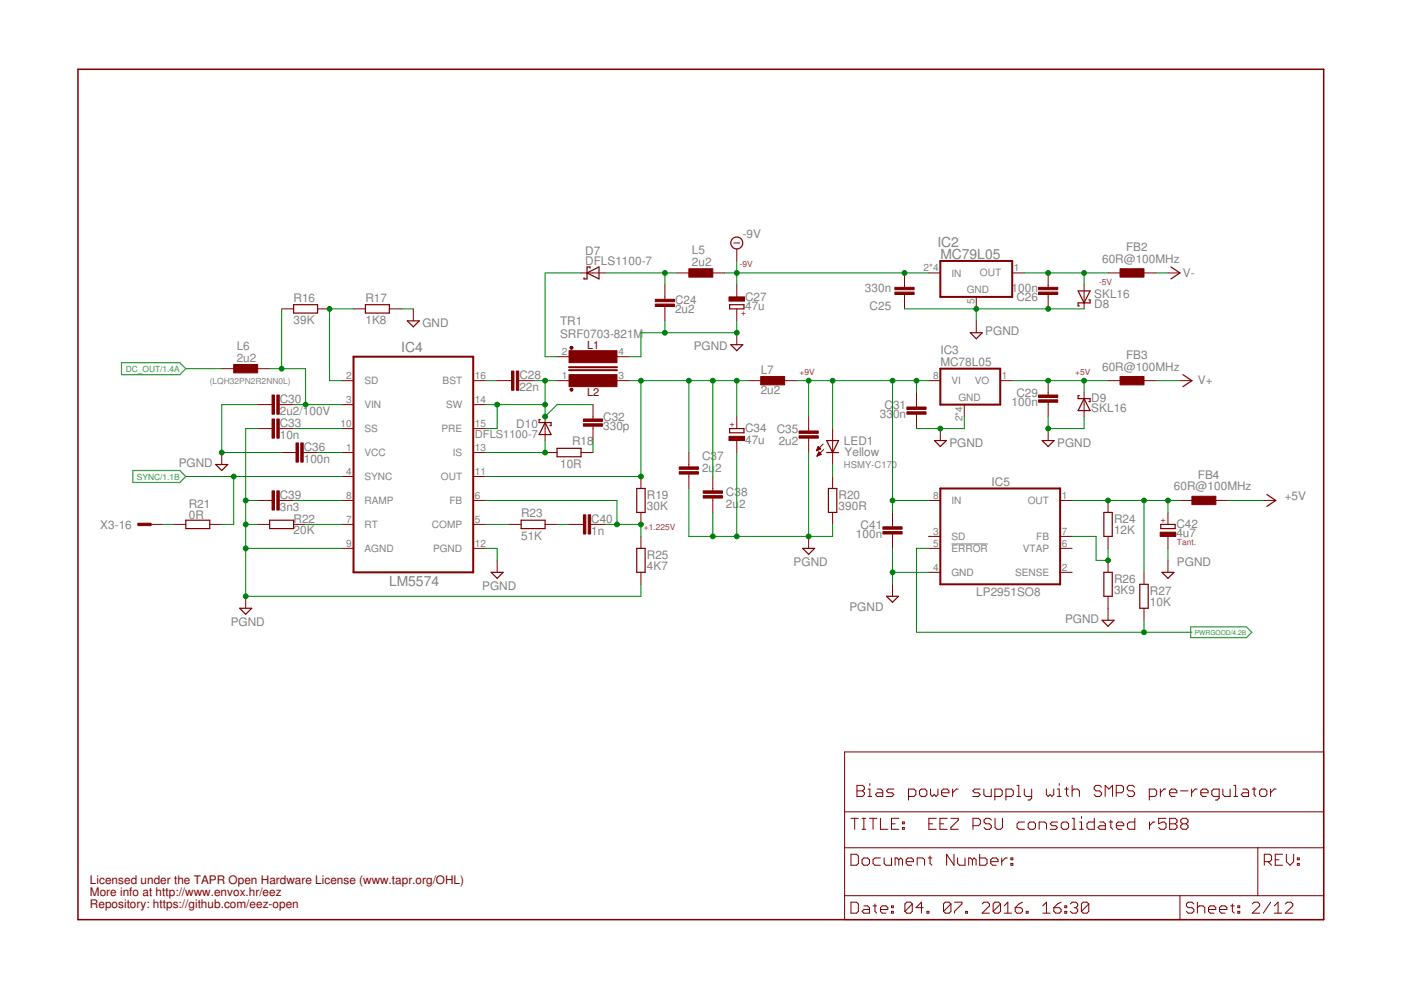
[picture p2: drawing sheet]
<svg xmlns="http://www.w3.org/2000/svg" width="297mm" height="210mm" viewBox="0 0 297 210" stroke-linecap="round" stroke-linejoin="round" font-family="sans-serif">
<path d="M201.7 115.3h7.7" fill="none" stroke="#808080" stroke-width=".21"/>
<g fill="none" stroke="#800000" stroke-width=".21">
<path d="M123.2 57.9h5.1M143.5 57.9h2.5M151.1 57.9h2.6M155.6 51.5h1.2M156.2 52.8v2.5M191.8 57.9v3M196.8 57.9h2.6M214.6 57.9h2.5M222.2 57.9v3M234.9 57.9h2.6M242.5 57.9h2.6M247.6 57.9h2.6"/>
<path d="M47 78.2h2.6M54.6 78.2h2.6M59.7 65.5h2.6M67.3 65.5h2.6M75 65.5h2.5M82.5 65.5h2.6M87.6 65.5v2.5M118.1 75.6h2.5M130.8 75.6h2.5M141 60.4v3.1M141 65v3M156.2 60.4v2.5"/>
<path d="M156.2 65.5v2.5M156.2 70.5v2.6M191.8 62.4v3.1M207 62.9v2.6M207 68v2.5M222.2 62.4v3.1M229.8 60.4v5.1M47 95.9v2.6M54.6 90.9h3.1M54.6 85.8h3.1M59.2 90.9h3.1M59.2 85.8h3.1"/>
<path d="M59.7 95.9h3.1M64.3 95.9h3M72.4 80.7h2.6M72.4 95.9h2.6M72.4 90.9h2.6M72.4 85.8h2.6M100.3 80.7h2.6M100.3 95.9h2.6M100.3 90.9h2.6M100.3 85.8h2.6M105.4 80.7h3.1M110 80.7h3"/>
<path d="M115.6 95.9h2.5M115.6 88.3v5.1M118.1 80.7h2.5M123.2 95.9h2.5M125.7 85.8v3M125.7 90.4v3M130.8 80.7h2.5M146 95.9v3.1M156.2 88.3v2.6M156.2 93.4v2.5M158.7 80.7h2.6M166.4 80.7h2.5"/>
<path d="M171.4 88.3v3.1M171.4 92.9v3M173.1 95.5h.2M173.2 95.4h.4M173.2 95.2h.7M173.2 96.7h.1M173.3 95.1h.6M173.3 96.6h.3M173.3 95h.5M173.3 96.5h.5M173.4 94.9h.3M173.4 96.3h.7"/>
<path d="M173.4 94.8h.1M173.4 96.2h.6M173.5 94.7l.5 .5-.9 .4zM173.5 96.1h.4M173.5 96h.2M173.6 95.8h.1M173.6 95.8l.5 .5M173.6 95.8l-.4 .9M174.1 96.3l-.9 .4M174.5 94.2l-1.4 1.4M174.6 95.3l-1.4 1.4M176.5 90.9v7.6"/>
<path d="M194.3 83.2v3.1M194.3 87.8v3.1M196.8 80.7h2.6M199.4 90.9v2.5M204.4 85.8v2.5M212.1 80.7h2.5M222.2 80.7v3.1M222.2 85.3v3M222.2 90.9v2.5M229.8 83.2v5.1M234.9 80.7h2.6M242.5 80.7h2.6"/>
<path d="M250.2 80.7h2.5M31.8 111.2h2.5M36.9 111.2h2.5M44.5 111.2h2.5M54.6 106.1h3.1M54.6 111.2h2.6M59.2 106.1h3.1M62.3 111.2h2.5M72.4 106.1h2.6M72.4 111.2h2.6M72.4 101h2.6M72.4 116.3h2.6"/>
<path d="M100.3 106.1h2.6M100.3 111.2h2.6M100.3 101h2.6M100.3 116.3h2.6M105.4 118.8v2.5M107.9 111.2h2.6M115.6 111.2h2.5M120.6 111.2h3.1M125.2 111.2h3.1M135.9 101v2.6M135.9 108.6v2.6M135.9 113.7v2.6"/>
<path d="M146 100.5v3.1M151.1 101v3.1M151.1 105.6v3M171.4 113.7v2.6M176.5 101v2.6M176.5 108.6v2.6M189.2 108.6v3.1M189.2 113.2v3.1M196.8 106.1h2.6M196.8 116.3h2.6M196.8 113.7h2.6M224.8 106.1h2.5"/>
<path d="M224.8 116.3h2.5M224.8 113.7h2.5M234.9 106.1v2.5M234.9 113.7v2.6M234.9 118.8v2.5M247.6 108.6v2.6M247.6 113.7v2.6M247.6 118.8v2.5M250.2 106.1h2.5M257.8 106.1h2.5M267.9 106.1h2.6M52.1 126.4v2.6"/>
<path d="M135.9 121.3v2.6M189.2 123.9v2.5M196.8 121.3h2.6M224.8 121.3h2.5M234.9 126.4v5.1M242.5 121.3v2.6M242.5 129v2.5M179.1 159.4h101.5v35.6h-101.5zM179.1 179.7h101.5M179.1 172.1h101.5M180.4 173.5h1.6M181.2 173.5v2.3"/>
<path d="M181.7 166.5h1.2l.4 .4v.4l-.4 .4 .4 .4v.4l-.4 .4h-1.2zM181.7 167.7h1.2M182.8 173.5h.8M182.8 175.8h.8M183.2 173.5v2.3M184 168.9h.8M184 167.3h.4v1.6M184.3 173.5h1.6M184.4 166.1v.4M185.1 173.5v2.3M186 167.3h.8l.4 .4v1.2h-1.2l-.4-.4 .4-.4h1.2M186.7 173.5v2.3h1.5"/>
<path d="M189 174.7h.8M189.5 167.3h-1.2l-.4 .4 .4 .4h.8l.4 .4-.4 .4h-1.2M190.6 173.5h-1.6v2.3h1.6M191.3 175.5h.4v.3h-.4zM191.3 174.3h.4v.4h-.4zM192.6 168.9h1.2l.4-.4v-.8l-.4-.4h-1.2v2.3M194.9 167.7l.4-.4h.8l.4 .4v.8l-.4 .4h-.8l-.4-.4zM196.9 174.7h.8M197.3 167.3v1.2l.4 .4 .4-.4 .4 .4 .4-.4v-1.2M198.5 173.5h-1.6v2.3h1.6M199.3 174.7h.8M199.6 168.1h1.6v-.4l-.4-.4h-.8l-.4 .4v.8l.4 .4h.8"/>
<path d="M200.8 173.5h-1.5v2.3h1.5M201.6 173.5h1.6v.4l-1.6 1.6v.3h1.6M202 167.3v1.6M203.1 167.3h-.3l-.8 .8M206.3 175.1h1.2l.4-.4v-.8l-.4-.4h-1.2v2.3M207.8 167.3h-1.1l-.5 .4 .5 .4h.7l.4 .4-.4 .4h-1.2M208.6 167.3v1.2l.4 .4h1.2v-1.6M210.2 173.9l-.4-.4h-.8l-.4 .4v.4l.4 .4h.8l.4 .4v.4l-.4 .3h-.8l-.4-.3M210.9 168.9h1.2l.4-.4v-.8l-.4-.4h-1.2v2.3M211 173.5v2l.4 .3h.7l.4-.3v-2M213.3 168.9h1.1l.4-.4v-.8l-.4-.4h-1.1v2.3M215.6 166.5h.4v2.4"/>
<path d="M215.6 168.9h.8M217.2 167.3v1.2l.4 .4h1.1M217.2 174.3h-1.2l-.4 .4v.8l.4 .3h1.2M218 174.7l.4-.4h.8l.3 .4v.8l-.3 .3h-.8l-.4-.3zM218.7 167.3v1.9l-.4 .4h-.3M220.3 175.8v-1.5h1.2l.4 .4v1.1M221.8 167.3v1.2l.4 .4 .4-.4 .4 .4 .4-.4v-1.2M224.2 168.9h.8M224.2 167.3h.4v1.6M224.2 174.3h-1.1l-.4 .4 .4 .4h.7l.4 .4-.4 .3h-1.1M224.6 166.1v.4M225 174.7l.4-.4h.8l.4 .4v.8l-.4 .3h-.8l-.4-.3z"/>
<path d="M225.7 167.3h.8M226.1 166.9v1.6l.4 .4M227.3 167.7l.4-.4h.8l.4 .4v1.2M227.3 166.5v2.4M227.3 173.5h.4v2.3M227.3 175.8h.8M228.9 175.8h.8M228.9 174.3h.4v1.5M229.3 173.1v.4M232 173.5v2.3h-1.2l-.3-.3v-.8l.3-.4h1.2M233.2 174.3h.8l.4 .4v1.1h-1.2l-.4-.3 .4-.4h1.2M233.5 166.9l-.3-.4h-.8l-.4 .4v.4l.4 .4h.8l.3 .4v.4l-.3 .4h-.8l-.4-.4"/>
<path d="M234.3 168.9v-2.4l.8 .8 .8-.8v2.4M235.1 174.3h.8M235.5 173.9v1.6l.4 .3M236.7 168.1h1.1l.4-.4v-.8l-.4-.4h-1.1v2.4M236.7 175.1h1.6v-.4l-.4-.4h-.8l-.4 .4v.8l.4 .3h.8M240.6 166.9l-.4-.4h-.8l-.4 .4v.4l.4 .4h.8l.4 .4v.4l-.4 .4h-.8l-.4-.4M240.6 173.5v2.3h-1.2l-.4-.3v-.8l.4-.4h1.2M243.7 168.9h1.1l.4-.4v-.8l-.4-.4h-1.1v2.3M243.7 174.3v1.5M244.9 174.3h-.4l-.8 .8M246 167.3v1.6M247.2 167.3h-.4l-.8 .8"/>
<path d="M247.2 173.5h-1.5v1.2l.7-.4h.4l.4 .4v.8l-.4 .3h-.8l-.3-.3M248 168.1h1.5v-.4l-.4-.4h-.8l-.3 .4v.8l.3 .4h.8M248 173.5h1.2l.4 .4v.4l-.4 .4 .4 .4v.4l-.4 .3h-1.2zM248 174.7h1.2M250.3 167.7h1.6M250.7 174.7l-.4-.4v-.4l.4-.4h.8l.4 .4v.4l-.4 .4M250.7 174.7l-.4 .4v.4l.4 .3h.8l.4-.3v-.4l-.4-.4M250.7 174.7h.8M252.6 167.3v1.6M253.8 167.3h-.4l-.8 .8M254.6 168.1h1.5v-.4l-.3-.4h-.8l-.4 .4v.8l.4 .4h.8M258.5 168.9h-1.2l-.4-.4v-.8l.4-.4h1.2v1.9l-.4 .4h-.4"/>
<path d="M259.3 167.3v1.2l.4 .4h1.1v-1.6M261.6 166.5h.4v2.4M261.6 168.9h.8M263.5 167.3h.8l.4 .4v1.2h-1.2l-.3-.4 .3-.4h1.2M265.5 167.3h.8M265.9 166.9v1.6l.4 .4M266.7 179.7v10.2M267.1 167.7l.3-.4h.8l.4 .4v.8l-.4 .4h-.8l-.3-.4zM269.4 167.3v1.6M270.6 167.3h-.4l-.8 .8M179.1 189.9h101.5M180.4 181.1h1.2l.4 .4v1.6l-.4 .4h-1.2z"/>
<path d="M180.4 191.3h1.2l.4 .4v1.5l-.4 .4h-1.2zM182.8 182.3l.4-.4h.7l.4 .4v.8l-.4 .4h-.7l-.4-.4zM183.2 192.1h.7l.4 .3v1.2h-1.1l-.4-.4 .4-.4h1.1M185.1 192.1h.8M185.5 191.7v1.5l.4 .4M186.7 192.8h1.5v-.4l-.4-.3h-.8l-.3 .3v.8l.3 .4h.8M186.7 181.9h-1.2l-.4 .4v.8l.4 .4h1.2M187.5 181.9v1.2l.3 .4h1.2v-1.6M189 193.2h.4v.4h-.4zM189 192.1h.4v.3h-.4zM190.6 182.3l-.4-.4h-.4v1.6M190.6 182.3l.4-.4 .3 .4v1.2"/>
<path d="M190.6 182.3v1.2M192.1 182.7h1.6v-.4l-.4-.4h-.8l-.4 .4v.8l.4 .4h.8M193.4 191.7v1.5l-.4 .4h-.7l-.4-.4M193.4 191.7l-.4-.4h-.7l-.4 .4v1.5M193.4 191.7l-1.5 1.5M194.5 183.5v-1.6h1.1l.4 .4v1.2M195.7 192.4h-1.5l1.2-1.1v2.3M196.5 193.2h.4v.4h-.4zM196.8 181.9h.8M197.2 181.5v1.6l.4 .4M201.6 191.7v1.5l-.4 .4h-.8l-.4-.4M201.6 191.7l-.4-.4h-.8l-.4 .4v1.5"/>
<path d="M201.6 191.7l-1.6 1.5M202.3 181.1v2.4l-1.6-2.4v2.4M202.4 191.3h1.5v.4l-1.5 1.5v.4M203 181.9v1.2l.4 .4h1.2v-1.6M204.7 193.2h.4v.4h-.4zM206.2 182.3l-.4-.4h-.4v1.6M206.2 182.3v1.2M206.2 182.3l.3-.4 .4 .4v1.2M207.7 181.1v2.4h1.2l.4-.4v-.8l-.4-.4h-1.2M208.2 191.7l.4-.4h.8l.4 .4v.4l-1.6 1.5h1.6M210.1 182.7h1.5v-.4l-.4-.4h-.8l-.3 .4v.8l.3 .4h.8M212.1 191.7v1.5l-.4 .4h-.7l-.4-.4"/>
<path d="M212.1 191.7l-.4-.4h-.7l-.4 .4v1.5M212.1 191.7l-1.5 1.5M212.4 181.9v1.6M212.9 193.6h1.6M212.9 192.1l.8-.8v2.3M213.6 181.9h-.4l-.8 .8M214.3 183.1h.4v.4h-.4zM214.3 181.9h.4v.4h-.4zM215.2 192.4h1.2l.4 .4v.4l-.4 .4h-.8l-.4-.4zM216.8 191.3l-.8 .4-.8 .7M217.6 193.2h.4v.4h-.4zM221.1 193.6h1.6"/>
<path d="M221.1 192.1l.8-.8v2.3M223.4 192.4h1.2l.4 .4v.4l-.4 .4h-.8l-.4-.4zM225 191.3l-.8 .4-.8 .7M225.8 193.2h.4v.4h-.4zM225.8 192.1h.4v.3h-.4zM226.9 191.7l.4-.4h.8l.4 .4v.4l-.4 .3M227.7 192.4h.4M228.1 192.4l.4 .4v.4l-.4 .4h-.8l-.4-.4M230.8 191.7v1.5l-.4 .4h-.7l-.4-.4M230.8 191.7l-.4-.4h-.7l-.4 .4v1.5M230.8 191.7l-1.5 1.5M250.2 189.9v5.1"/>
<path d="M253.1 191.7l-.4-.4h-.8l-.4 .4v.4l.4 .3h.8l.4 .4v.4l-.4 .4h-.8l-.4-.4M253.9 192.4l.4-.3h.8l.3 .3v1.2M253.9 191.3v2.3M256.2 192.8h1.6v-.4l-.4-.3h-.8l-.4 .3v.8l.4 .4h.8M258.6 192.8h1.5v-.4l-.4-.3h-.7l-.4 .3v.8l.4 .4h.7M260.9 192.1h.8M261.3 191.7v1.5l.4 .4M262.4 193.2h.4v.4h-.4zM262.4 192.1h.4v.3h-.4zM265.5 191.7l.4-.4h.8l.4 .4v.4l-1.6 1.5h1.6M268.1 182.7h1.1l.4-.4v-.8l-.4-.4h-1.1v2.4M268.8 182.7l.8 .8"/>
<path d="M269.4 191.3l-1.6 2.3M270.2 193.6h1.5M270.2 192.1l.8-.8v2.3M270.4 182.3h.8M271.9 181.1h-1.5v2.4h1.5M272.5 191.7l.4-.4h.8l.4 .4v.4l-1.6 1.5h1.6M272.7 181.1v1.6l.8 .8 .8-.8v-1.6M275.1 183.1h.4v.4h-.4zM275.1 181.9h.4v.4h-.4z"/>
</g>
<path d="M16.5 14.7h264.1v180.3h-264.1z" fill="none" stroke="#800000" stroke-width=".32"/>
<g fill="#800000" stroke="#800000" stroke-width=".21">
<path d="M138.9 64.5h4.1v.5h-4.1z"/>
<path d="M138.9 63.5h4.1v.5h-4.1z"/>
<path d="M146 57h5.1v1.8h-5.1z"/>
<path d="M154.6 62.9h3.3v.9h-3.3z"/>
<path d="M154.6 92.5h3.3v.9h-3.3z"/>
<path d="M161.3 79.8h5.1v1.8h-5.1z"/>
<path d="M169.4 92.4h4.1v.5h-4.1z"/>
<path d="M169.4 91.4h4.1v.5h-4.1z"/>
<path d="M189.7 60.9h4.1v.5h-4.1z"/>
<path d="M189.7 61.9h4.1v.5h-4.1z"/>
<path d="M58.7 104.1h.5v4h-.5z"/>
<path d="M57.7 104.1h.5v4h-.5z"/>
<path d="M123.7 109.2h.5v4h-.5z"/>
<path d="M124.7 109.2h.5v4h-.5z"/>
<path d="M108.5 78.7h.5v4h-.5z"/>
<path d="M109.5 78.7h.5v4h-.5z"/>
<path d="M63.8 93.9h.5v4.1h-.5z"/>
<path d="M62.8 93.9h.5v4.1h-.5z"/>
<path d="M57.7 88.8h.5v4.1h-.5z"/>
<path d="M58.7 88.8h.5v4.1h-.5z"/>
<path d="M57.7 83.8h.5v4h-.5z"/>
<path d="M58.7 83.8h.5v4h-.5z"/>
<path d="M149.1 105.1h4.1v.5h-4.1z"/>
<path d="M149.1 104.1h4.1v.5h-4.1z"/>
<path d="M144 100h4.1v.5h-4.1z"/>
<path d="M144 99h4.1v.5h-4.1z"/>
<path d="M123.7 89.9h4.1v.5h-4.1z"/>
<path d="M123.7 88.8h4.1v.5h-4.1z"/>
<path d="M49.6 77.3h5v1.8h-5z"/>
<path d="M192.3 87.3h4v.5h-4z"/>
<path d="M192.3 86.3h4v.5h-4z"/>
<path d="M187.2 112.7h4.1v.5h-4.1z"/>
<path d="M187.2 111.7h4.1v.5h-4.1z"/>
<path d="M220.2 84.8h4.1v.5h-4.1z"/>
<path d="M220.2 83.8h4.1v.5h-4.1z"/>
<path d="M220.2 60.9h4.1v.5h-4.1z"/>
<path d="M220.2 61.9h4.1v.5h-4.1z"/>
<path d="M237.5 57h5v1.8h-5z"/>
<path d="M237.5 79.8h5v1.8h-5z"/>
<path d="M246 112.8h3.3v.9h-3.3z"/>
<path d="M120.6 74.4h10.2v2.5h-10.2z"/>
<path d="M120.6 79.4h10.2v2.6h-10.2z"/>
<path d="M252.7 105.2h5.1v1.8h-5.1z"/>
<path d="M29.2 110.9h2.8v.5h-2.8z"/>
</g>
<g fill="none" stroke="#800000" stroke-width=".25">
<path d="M124.5 57.9l2.5-1.3v2.5zM125.1 56.9v-.3h-.6v2.5h-.7v-.2M248.3 56.6l1.9 1.3-1.9 1.2M62.3 64.6h5v1.8h-5zM77.5 64.6h5v1.8h-5zM86.4 68h2.5l-1.3 1.3zM120.9 73.7h.5M121 73.9h.3M121.4 73.7l-.1 .2M121.4 73.7a.26 .26 0 0 0-.4-.2 .26 .26 0 0 0 0 .4 .26 .26 0 0 0 .3 0M154.7 64.6h3v.9h-3zM154.9 73.1h2.6l-1.3 1.3z"/>
<path d="M205.7 70.5h2.6l-1.3 1.3zM228.6 61.7h2.5l-1.3 2.5zM230.9 63.6h.2v.6h-2.5v.7h.2M250.8 79.4l1.9 1.3-1.9 1.3M45.7 98.5h2.6l-1.3 1.3zM114.6 89h-.3v.6h2.5v.6h-.2M115.6 89.6l1.2 2.5h-2.5zM118.1 95.1h5.1v1.7h-5.1zM120.9 82.5h.5M121 82.8h.3M121.4 82.5a.26 .26 0 0 0-.4-.1 .26 .26 0 0 0 0 .4 .26 .26 0 0 0 .3 0M121.4 82.5l-.1 .3"/>
<path d="M154.7 90.9h3v.9h-3zM175.3 93.4h2.5l-1.3 2.5zM175.3 95.9h2.5M198.1 93.4h2.5l-1.2 1.3zM221 93.4h2.5l-1.3 1.3zM228.8 83.9h-.2v.6h2.5v.7h-.2M229.8 84.5l1.3 2.6h-2.5zM39.4 110.3h5.1v1.8h-5.1zM57.2 110.3h5.1v1.8h-5.1zM110.5 110.3h5.1v1.8h-5.1zM135 116.3h1.8v5h-1.8zM135 103.6h1.8v5h-1.8z"/>
<path d="M170.2 116.3h2.5l-1.3 1.2zM175.6 103.6h1.8v5h-1.8zM234 108.6h1.8v5.1h-1.8zM246.1 111.2h3.1v.9h-3.1zM268.6 104.8l1.9 1.3-1.9 1.3M50.8 129h2.6l-1.3 1.2zM104.1 121.3h2.6l-1.3 1.3zM188 126.4h2.5l-1.3 1.3zM233.7 131.5h2.5l-1.3 1.3zM234 121.3h1.8v5.1h-1.8zM241.7 123.9h1.7v5.1h-1.7zM246.4 121.3h2.5l-1.3 1.3z"/>
<circle cx="156.2" cy="51.5" r="1.27"/>
</g>
<path d="M199.4 55.3h15.2v7.6h-15.2zM75 75.6h25.3v45.7h-25.3zM120.6 77.9h10.2M120.6 78.5h10.2M199.4 78.2h12.7v7.6h-12.7zM199.4 103.6h25.4v20.3h-25.4z" fill="none" stroke="#800000" stroke-width=".42"/>
<g fill="none" stroke="#008000" stroke-width=".21">
<path d="M123.2 57.9h-7.6v17.7h2.5M128.3 57.9h15.2M141 57.9v2.5M153.7 57.9h43.1M156.2 55.3v5.1M217.1 57.9h17.8M229.8 57.9v2.5M245.1 57.9h2.5M39.4 78.2h7.6M57.2 78.2h7.6v7.6M59.7 65.5v12.7M75 65.5h-5.1v15.2h2.5"/>
<path d="M85.1 65.5h2.5M141 68v2.5M156.2 68v2.5h-20.3v5.1h-2.6M191.8 65.5h38M207 65.5v2.5M54.6 85.8h-7.6v10.1h12.7M54.6 90.9h-2.5v35.5h83.8v-2.5M62.3 85.8h10.1M62.3 90.9h10.1M67.3 95.9h5.1M102.9 85.8h12.7M102.9 80.7h2.5"/>
<path d="M105.4 85.8v5.1h-2.5M113 80.7h5.1M115.6 80.7v7.6l2.5-2.5h7.6M115.6 93.4v2.5h-12.7M125.7 93.4v2.5M133.3 80.7h25.4M135.9 80.7v20.3h-33M146 80.7v15.2M151.1 80.7v20.3M156.2 80.7v7.6M156.2 95.9v17.8M168.9 80.7h27.9"/>
<path d="M171.4 80.7v7.6M171.4 95.9v17.8M176.5 80.7v10.2M176.5 98.5v2.5M189.2 80.7v27.9M194.3 80.7v2.5M204.4 88.3v2.6h-10.1M214.6 80.7h20.3M222.2 88.3v2.6h7.6v-2.6M229.8 80.7v2.5M245.1 80.7h5.1M34.3 111.2h2.6"/>
<path d="M39.4 101h33M49.6 101v10.2h-2.6M52.1 116.3h20.3M52.1 111.2h2.5M52.1 106.1h2.5M62.3 106.1h10.1M64.8 111.2h7.6M102.9 116.3h2.5v2.5M102.9 111.2h5M102.9 106.1h27.9v5.1M118.1 111.2h2.5M128.3 111.2h7.6v2.5"/>
<path d="M146 103.6v10.1h30.5v-2.5M151.1 108.6v5.1M189.2 106.1h7.6M189.2 116.3v7.6M196.8 116.3h-2.5v17.7h58.4M227.3 113.7h5.1v5.1h2.5v-2.5M227.3 106.1h22.9M242.5 106.1v15.2M247.6 106.1v2.5M247.6 116.3v2.5M260.3 106.1h7.6M189.2 121.3h7.6"/>
<path d="M242.5 131.5v2.5"/>
</g>
<g fill="#008000" stroke="#008000" stroke-width=".21">
<circle cx="47" cy="95.9" r=".51"/>
<circle cx="171.4" cy="113.7" r=".51"/>
<circle cx="156.2" cy="113.7" r=".51"/>
<circle cx="151.1" cy="113.7" r=".51"/>
<circle cx="156.2" cy="70.5" r=".51"/>
<circle cx="141" cy="70.5" r=".51"/>
<circle cx="222.2" cy="90.9" r=".51"/>
<circle cx="52.1" cy="106.1" r=".51"/>
<circle cx="52.1" cy="111.2" r=".51"/>
<circle cx="52.1" cy="116.3" r=".51"/>
<circle cx="52.1" cy="126.4" r=".51"/>
<circle cx="207" cy="65.5" r=".51"/>
<circle cx="222.2" cy="65.5" r=".51"/>
<circle cx="199.4" cy="90.9" r=".51"/>
<circle cx="189.2" cy="121.3" r=".51"/>
<circle cx="171.4" cy="80.7" r=".51"/>
<circle cx="176.5" cy="80.7" r=".51"/>
<circle cx="194.3" cy="80.7" r=".51"/>
<circle cx="189.2" cy="106.1" r=".51"/>
<circle cx="189.2" cy="80.7" r=".51"/>
<circle cx="141" cy="57.9" r=".51"/>
<circle cx="135.9" cy="111.2" r=".51"/>
<circle cx="130.8" cy="111.2" r=".51"/>
<circle cx="59.7" cy="78.2" r=".51"/>
<circle cx="64.8" cy="85.8" r=".51"/>
<circle cx="105.4" cy="85.8" r=".51"/>
<circle cx="115.6" cy="85.8" r=".51"/>
<circle cx="115.6" cy="88.3" r=".51"/>
<circle cx="115.6" cy="80.7" r=".51"/>
<circle cx="115.6" cy="95.9" r=".51"/>
<circle cx="135.9" cy="101" r=".51"/>
<circle cx="151.1" cy="80.7" r=".51"/>
<circle cx="146" cy="80.7" r=".51"/>
<circle cx="156.2" cy="80.7" r=".51"/>
<circle cx="135.9" cy="80.7" r=".51"/>
<circle cx="69.9" cy="65.5" r=".51"/>
<circle cx="49.6" cy="101" r=".51"/>
<circle cx="229.8" cy="57.9" r=".51"/>
<circle cx="222.2" cy="57.9" r=".51"/>
<circle cx="229.8" cy="80.7" r=".51"/>
<circle cx="222.2" cy="80.7" r=".51"/>
<circle cx="156.2" cy="57.9" r=".51"/>
<circle cx="191.8" cy="57.9" r=".51"/>
<circle cx="234.9" cy="118.8" r=".51"/>
<circle cx="242.5" cy="134" r=".51"/>
<circle cx="234.9" cy="106.1" r=".51"/>
<circle cx="247.6" cy="106.1" r=".51"/>
<circle cx="242.5" cy="106.1" r=".51"/>
</g>
<path d="M25.8 76.9h12.3l1.3 1.3-1.3 1.2h-12.3zM28.2 99.8h9.9l1.3 1.2-1.3 1.3h-9.9zM252.4 132.9h11.9l1.1 1.1-1.1 1.2h-11.9z" fill="none" stroke="#008080" stroke-width=".25"/>
<g font-size="2.9" fill="#808080">
<text x="198.7" y="52.3">IC2</text>
<text x="199.4" y="54.9">MC79L05</text>
<text x="85" y="74.6">IC4</text>
<text x="82.5" y="124.3">LM5574</text>
</g>
<g font-size="2.5" fill="#808080">
<text x="146.7" y="54">L5</text>
<text x="157.5" y="50.5">-9V</text>
<text x="238.7" y="53.3">FB2</text>
<text x="124.1" y="56.2">DFLS1100-7</text>
<text x="124.1" y="54.1">D7</text>
<text x="146.7" y="56.3">2u2</text>
<text x="233.7" y="55.7">60R@100MHz</text>
<text x="250.8" y="58.8">V-</text>
<text x="62.2" y="64">R16</text>
<text x="77.5" y="64">R17</text>
<text x="143.1" y="64.5">C24</text>
<text x="158" y="65.6">47u</text>
<text x="158" y="63.7">C27</text>
<text x="183.4" y="61.9">330n</text>
<text x="184.4" y="65.7">C25</text>
<text x="214.5" y="61.9">100n</text>
<text x="215.5" y="63.8">C26</text>
<text x="232" y="63.2">SKL16</text>
<text x="232" y="65.4">D8</text>
<text x="62.2" y="68.8">39K</text>
<text x="77.5" y="68.8">1K8</text>
<text x="89.5" y="69.3">GND</text>
<text x="118.7" y="71.6">SRF0703-821M</text>
<text x="118.7" y="68.9">TR1</text>
<text x="143.1" y="66.4">2u2</text>
<text x="208.9" y="71.1">PGND</text>
<text x="50.2" y="76.7">2u2</text>
<text x="50.2" y="74.3">L6</text>
<text x="147.1" y="74.2">PGND</text>
<text x="199.4" y="77.5">MC78L05</text>
<text x="199.4" y="75">IC3</text>
<text x="238.7" y="76.2">FB3</text>
<text x="110.1" y="82.9">22n</text>
<text x="110.1" y="80.3">C28</text>
<text x="161.3" y="83.6">2u2</text>
<text x="161.3" y="79.3">L7</text>
<text x="233.7" y="78.6">60R@100MHz</text>
<text x="254" y="81.4">V+</text>
<text x="59.3" y="88">2u2/100V</text>
<text x="59.3" y="85.4">C30</text>
<text x="127.9" y="89.2">C32</text>
<text x="186.6" y="88.6">33</text>
<text x="187.5" y="86.7">C</text>
<text x="189.3" y="88.6">0n</text>
<text x="189.3" y="86.7">31</text>
<text x="214.5" y="86">100n</text>
<text x="215.5" y="84.1">C29</text>
<text x="231.4" y="87.3">SKL16</text>
<text x="231.4" y="85.2">D9</text>
<text x="59.3" y="93">10n</text>
<text x="59.3" y="90.5">C33</text>
<text x="64.4" y="95.6">C36</text>
<text x="109.5" y="90.7">D10</text>
<text x="121.3" y="94.5">R18</text>
<text x="127.9" y="91.1">330p</text>
<text x="158" y="94.2">47u</text>
<text x="158" y="91.7">C34</text>
<text x="164.7" y="91.8">C35</text>
<text x="165.1" y="94.3">2u2</text>
<text x="178.9" y="94.4">LED1</text>
<text x="201.3" y="94.7">PGND</text>
<text x="224.1" y="94.7">PGND</text>
<text x="37.9" y="99">PGND</text>
<text x="64.4" y="98.1">100n</text>
<text x="118.7" y="99.3">10R</text>
<text x="148.8" y="100">2u</text>
<text x="148.8" y="97.5">C37</text>
<text x="151.6" y="100">2</text>
<text x="179.1" y="96.6">Yellow</text>
<text x="254" y="101.6">FB4</text>
<text x="40" y="107.8">R21</text>
<text x="59.3" y="105.7">C39</text>
<text x="137.2" y="105.9">R19</text>
<text x="153.9" y="107.6">2u</text>
<text x="153.9" y="105.1">C38</text>
<text x="156.7" y="107.6">2</text>
<text x="177.8" y="105.9">R20</text>
<text x="210.2" y="103.1">IC5</text>
<text x="248.9" y="104">60R@100MHz</text>
<text x="272.4" y="106">+5V</text>
<text x="21.3" y="112.1">X3-16</text>
<text x="40" y="110">0R</text>
<text x="59.3" y="108.3">3n3</text>
<text x="62.2" y="113.2">20K</text>
<text x="62.2" y="111">R22</text>
<text x="110.5" y="109.7">R23</text>
<text x="125.4" y="113.3">1n</text>
<text x="125.4" y="110.8">C40</text>
<text x="137.2" y="108.1">30K</text>
<text x="177.8" y="108.1">390R</text>
<text x="181.5" y="114">100n</text>
<text x="182.5" y="112.1">C41</text>
<text x="236.2" y="113.2">12K</text>
<text x="236.2" y="111">R24</text>
<text x="249.4" y="113.9">4u7</text>
<text x="249.4" y="112">C42</text>
<text x="110.5" y="114.5">51K</text>
<text x="137.2" y="118.6">R25</text>
<text x="102.2" y="125.2">PGND</text>
<text x="137.2" y="120.8">4K7</text>
<text x="168.3" y="120.1">PGND</text>
<text x="236.2" y="125.9">3K9</text>
<text x="236.2" y="123.7">R26</text>
<text x="249.5" y="120.1">PGND</text>
<text x="180.1" y="129.5">PGND</text>
<text x="207" y="126.4">LP2951SO8</text>
<text x="243.8" y="128.5">10K</text>
<text x="243.8" y="126.2">R27</text>
<text x="48.9" y="132.8">PGND</text>
<text x="225.8" y="132">PGND</text>
</g>
<g font-size="2.5" fill="#800000">
<text x="19.1" y="187.4">Licensed under the TAPR Open Hardware License (www.tapr.org/OHL)</text>
<text x="19.1" y="189.9">More info at http://www.envox.hr/eez</text>
<text x="19.1" y="192.4">Repository: https://github.com/eez-open</text>
</g>
<g font-size="2.3" fill="#800000">
<text x="124.5" y="74.1">L1</text>
<text x="124.5" y="83.9">L2</text>
</g>
<text font-size="2.3" fill="#808080" x="100.7" y="92.9">DFLS1100-7</text>
<g font-size="2.1" fill="#808080">
<text x="195.8" y="57.5">2*4</text>
<text x="201.7" y="58.6">IN</text>
<text x="207.8" y="58.6">OUT</text>
<text x="215" y="57.5">1</text>
<text x="205" y="62.2">GND</text>
<text x="206.6" y="64.5" transform="rotate(-90 206.6 64.5)">5</text>
<text x="119.1" y="75.3">2</text>
<text x="131.2" y="75.3">4</text>
<text x="73.4" y="80.4">2</text>
<text x="77.3" y="81.5">SD</text>
<text x="93.9" y="81.5">BST</text>
<text x="100.7" y="80.4">16</text>
<text x="119.1" y="80.4">1</text>
<text x="131.2" y="80.4">3</text>
<text x="197.8" y="80.4">8</text>
<text x="201.7" y="81.5">VI</text>
<text x="206.7" y="81.5">VO</text>
<text x="212.4" y="80.4">1</text>
<text x="73.4" y="85.4">3</text>
<text x="77.3" y="86.6">VIN</text>
<text x="94.6" y="86.6">SW</text>
<text x="100.7" y="85.4">14</text>
<text x="203.2" y="85">GND</text>
<text x="204.1" y="89.3" transform="rotate(-90 204.1 89.3)">2*4</text>
<text x="72.2" y="90.5">10</text>
<text x="73.4" y="95.6">1</text>
<text x="77.3" y="91.6">SS</text>
<text x="93.6" y="91.6">PRE</text>
<text x="100.7" y="95.6">13</text>
<text x="100.7" y="90.5">15</text>
<text x="73.4" y="100.7">4</text>
<text x="77.3" y="96.7">VCC</text>
<text x="77.3" y="101.8">SYNC</text>
<text x="93.5" y="101.8">OUT</text>
<text x="96" y="96.7">IS</text>
<text x="100.7" y="100.7">11</text>
<text x="73.4" y="105.8">8</text>
<text x="77.3" y="106.9">RAMP</text>
<text x="95.3" y="106.9">FB</text>
<text x="100.7" y="105.8">6</text>
<text x="197.8" y="105.8">8</text>
<text x="201.7" y="106.9">IN</text>
<text x="217.9" y="106.9">OUT</text>
<text x="225.1" y="105.8">1</text>
<text x="73.4" y="110.8">7</text>
<text x="77.3" y="112">RT</text>
<text x="91.6" y="112">COMP</text>
<text x="100.7" y="110.8">5</text>
<text x="197.8" y="113.4">3</text>
<text x="225.1" y="113.4">7</text>
<text x="73.4" y="115.9">9</text>
<text x="77.3" y="117">AGND</text>
<text x="91.8" y="117">PGND</text>
<text x="100.7" y="115.9">12</text>
<text x="197.8" y="115.9">5</text>
<text x="201.7" y="114.5">SD</text>
<text x="201.7" y="117">ERROR</text>
<text x="216.9" y="117">VTAP</text>
<text x="219.7" y="114.5">FB</text>
<text x="225.1" y="115.9">6</text>
<text x="197.8" y="121">4</text>
<text x="201.7" y="122.1">GND</text>
<text x="215.2" y="122.1">SENSE</text>
<text x="225.1" y="121">2</text>
</g>
<text font-size="2" fill="#808080" x="178.9" y="99.1">HSMY-C170</text>
<g font-size="1.8" fill="#800080">
<text x="156.8" y="56.6">-9V</text>
<text x="233" y="60.4">-5V</text>
<text x="169.5" y="79.4">+9V</text>
<text x="227.9" y="79.4">+5V</text>
<text x="136.5" y="112.5">+1.225V</text>
<text x="249.5" y="115.6">Tant.</text>
</g>
<g font-size="1.8" fill="#800000">
<text x="158.1" y="66.9" transform="rotate(-90 158.1 66.9)">+</text>
<text x="155.6" y="90.5" transform="rotate(-90 155.6 90.5)">+</text>
<text x="247" y="110.8" transform="rotate(-90 247 110.8)">+</text>
</g>
<g font-size="1.8" fill="#008080">
<text x="26.6" y="78.8">DC_OUT/1.4A</text>
<text x="29" y="101.7">SYNC/1.1B</text>
</g>
<text font-size="1.8" fill="#808080" x="44.5" y="81.4">(LQH32PN2R2NN0L)</text>
<text font-size="1.4" fill="#008080" x="253.3" y="134.6">PWRGOOD/4.2B</text>
</svg>
